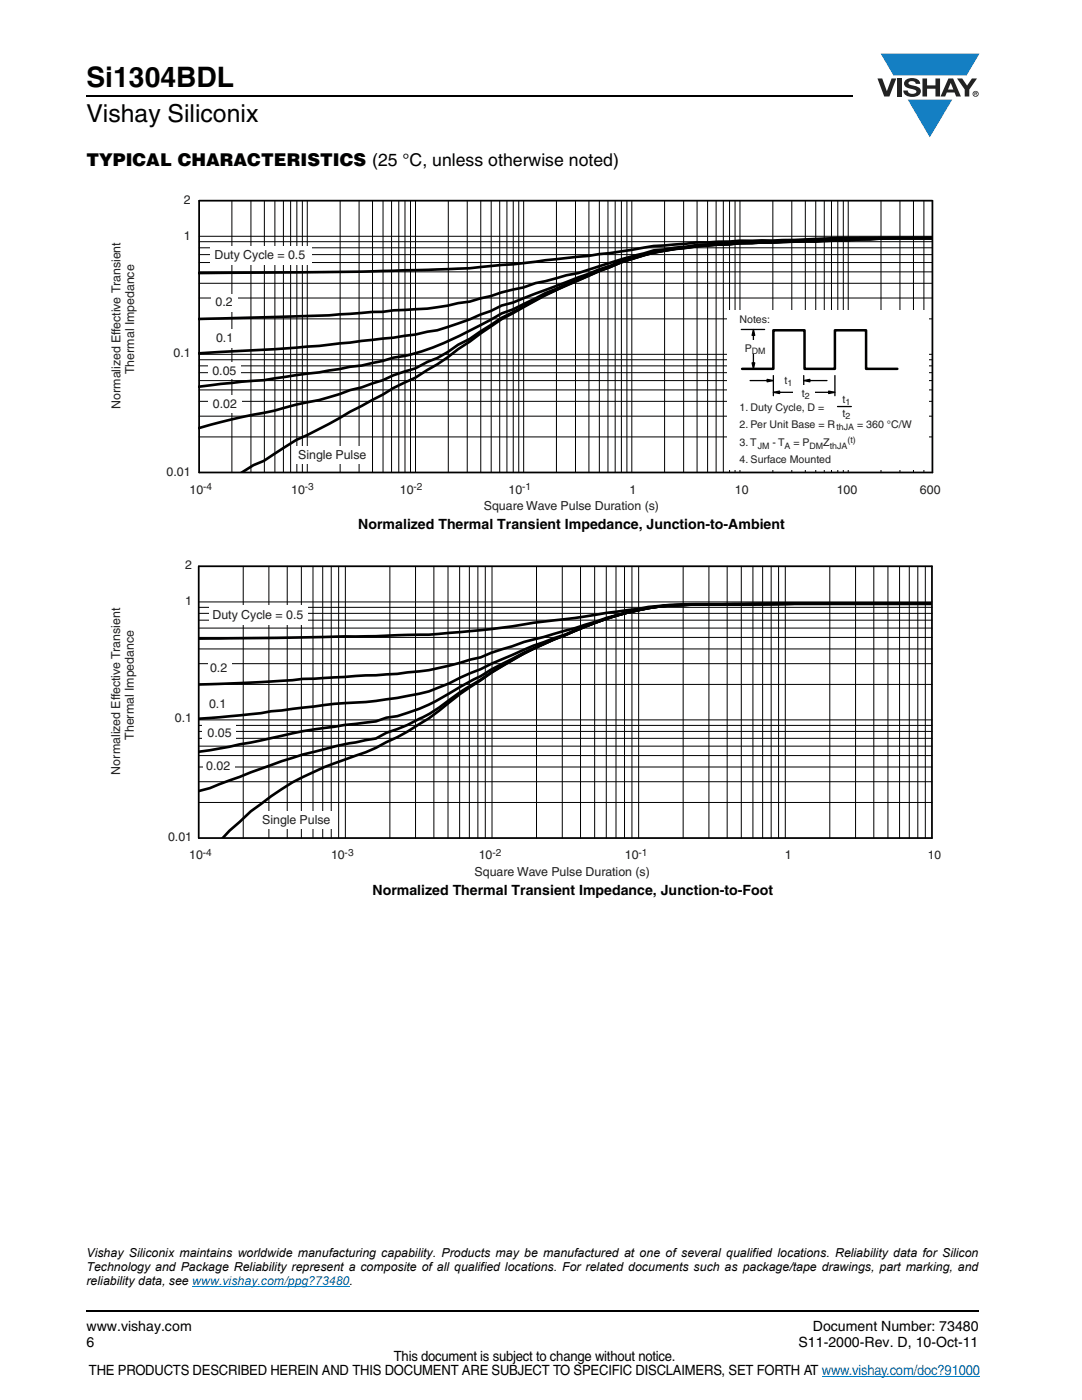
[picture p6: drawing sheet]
<svg xmlns="http://www.w3.org/2000/svg" width="216mm" height="279mm" viewBox="0 0 216 279" stroke-linecap="round" stroke-linejoin="round" font-family="sans-serif">
<path d="M17.1 18.9h.2v.3h-.2zM17.1 261.5h.2v.4h-.2z" fill="#000"/>
<path d="M17.3 19.1h152.9M17.3 261.7h178.1" fill="none" stroke="#000" stroke-width=".36"/>
<path d="M175.1 10.7h20.4v16.7h-20.4z" fill="#fff"/>
<g fill="#147fc3">
<path d="M175.7 10.7h19.7l-2.5 4.4h-1.1h-13.5z"/>
<path d="M181.1 19.9h8.9l-4.5 7.5z"/>
</g>
<g fill="#231f20">
<path d="M175.1 15.7h.9l1 2.5 .9-2.5h.9l-1.3 3.6h-1.1z"/>
<path d="M179 15.7h.9v3.6h-.9z"/>
<path d="M180.7 16a2.1 2.1 0 0 1 2.8 .3l.1 .4h-.9a.79 .79 0 0 0-.7-.5 .79 .79 0 0 0-.7 .4l.2 .3 1 .2a1.08 1.08 0 0 1 1.2 1.1 1.08 1.08 0 0 1-1.1 1.1 1.73 1.73 0 0 1-2.3-1.2h.8a.96 .96 0 0 0 .8 .6 .96 .96 0 0 0 1-.4 1.31 1.31 0 0 0-1.3-.6 1.03 1.03 0 0 1-1-.6 1.03 1.03 0 0 1 .1-1.1z"/>
<path d="M184.1 15.7h.9v1.3h1.7v-1.3h.9v3.6h-.9v-1.6h-1.7v1.6h-.9z"/>
<path d="M191 15.7h1l1 1.4 .9-1.4h1.1l-1.6 2.2v1.4h-.9v-1.4z"/>
<path d="M189.7 16.5l.5 1.4h-1zM189.2 15.7l-1.5 3.6h.9l.3-.8h1.6l.3 .8h.9l-1.5-3.6z"/>
<path d="M194.2 18.7a.46 .46 0 0 1 .9 0 .46 .46 0 0 1-.9 0zM194.1 18.7a.6 .6 0 0 0 1.2 0 .6 .6 0 0 0-1.2 0z"/>
<path d="M194.6 18.5h.2v.2h-.2zM194.4 18.4v.7h.2v-.3l.4 .3-.2-.3 .1-.2v-.2z"/>
</g>
<path d="M38.4 256.7h31.3M164 274.6h31.5" fill="none" stroke="#007ec4" stroke-width=".2"/>
<path d="M21.9 38.6h165.8v63.8h-165.8z" fill="#fff"/>
<path d="M186.1 47.5h-19l-2.2 .5-2.2 .2-6.5 .1a185.1 185.1 0 0 0-19.3 1.1 49.7 49.7 0 0 0-15.2 3.8 179.1 179.1 0 0 0-19.4 8.6l-2.2 .8-4.6 2.5a59 59 0 0 1-14.7 5.9l-2.3 .4a53.5 53.5 0 0 1-8.7 1.8l-6.1 1.1-6.8 .9a51.1 51.1 0 0 1-8.7 1l-8.5 1M186.1 47.5h-14.4l-2.5 .5-15.1 .4a127.9 127.9 0 0 0-24.4 2.1l-5.8 1.6-2.2 1-2.2 .7-17.2 6.6-2.2 .6-2.2 1.1-6.5 2.5-4.1 1.3-4.5 .9a391.8 391.8 0 0 1-40.7 3.6l-2.4 .1M186.1 47.5a203.1 203.1 0 0 0-16.9 .4l-10.7 .2-15.2 .5-4.3 .3-8.6 1.1-7 1.9-8.1 2.6-2.3 .4-4.2 1.2-1.9 .4-2.5 .9-4.3 1-2.2 .7-4.2 1.1-2.3 .3a48.4 48.4 0 0 1-10.6 1.4h-2.3l-2.2 .3-2 .1a399.7 399.7 0 0 1-25.6 1.1l-9 .3M186.1 47.5h-19l-8.6 .4-6.5 .1a250.1 250.1 0 0 0-17.4 .8l-4.2 .3a427.2 427.2 0 0 1-23.5 3.1l-6.8 .7a223.2 223.2 0 0 1-21.6 1.1l-6.3 .2-32.5 .3M39.7 85.4l6.5-1.7 4.4-.9a54.4 54.4 0 0 0 8.6-2.1 47.6 47.6 0 0 0 10.6-2.8l2.4-.6 4.1-1.4 2.2-1 4.3-1.4 2.5-1.3 2-.7 2-1.2 2.1-1.5 2.3-1.2 6.4-4.2 4.3-2.2a75.3 75.3 0 0 1 10.9-5.3l4.2-1.8a62.3 62.3 0 0 1 13.6-4.2l1.2-.2a273.5 273.5 0 0 1 24.2-1.5l2.1-.3 11.1-.3 14.4-.1-10.4 .1-13 .5a430.7 430.7 0 0 0-23.7 1.1 64.6 64.6 0 0 0-13 2.5 151.5 151.5 0 0 0-25.9 12l-12.8 9-4.5 2.7-4.3 2-2.2 1.4-6.5 3.4-4.1 2.4-6.5 3.2-6.5 4.2-2.1 .8-2.1 1.3" fill="none" stroke="#000" stroke-width=".53"/>
<g fill="none" stroke="#000" stroke-width=".2">
<path d="M39.8 59.5h146.3M39.8 56.5h146.3M39.8 54.3h146.3M39.8 48.2h146.3M39.8 47.2h146.3M39.8 50.8h146.3M39.8 49.5h146.3M39.8 52.4h146.3M46.3 40.1v54.2M50.1 40.1v54.2M52.8 40.1v54.2M54.9 40.1v54.2"/>
<path d="M56.6 40.1v54.2M58 40.1v54.2M59.2 40.1v54.2M60.3 40.1v54.2M61.3 40.1v54.2M67.9 40.1v54.2M71.7 40.1v54.2M74.3 40.1v54.2M76.4 40.1v54.2M78.1 40.1v54.2M79.6 40.1v54.2M80.8 40.1v54.2"/>
<path d="M81.9 40.1v54.2M82.9 40.1v54.2M89.5 40.1v54.2M93.2 40.1v54.2M95.9 40.1v54.2M98 40.1v54.2M99.7 40.1v54.2M101.2 40.1v54.2M102.4 40.1v54.2M103.5 40.1v54.2M104.5 40.1v54.2M111 40.1v54.2"/>
<path d="M114.8 40.1v54.2M117.5 40.1v54.2M119.6 40.1v54.2M121.3 40.1v54.2M122.8 40.1v54.2M124 40.1v54.2M125.1 40.1v54.2M126.1 40.1v54.2M132.6 40.1v54.2M136.4 40.1v54.2M139.1 40.1v54.2M141.2 40.1v54.2"/>
<path d="M142.9 40.1v54.2M144.3 40.1v54.2M145.6 40.1v54.2M146.7 40.1v54.2M147.7 40.1v54.2M154.2 40.1v54.2M158 40.1v54.2M160.7 40.1v54.2M162.8 40.1v54.2M164.5 40.1v54.2M165.9 40.1v54.2M167.2 40.1v54.2"/>
<path d="M168.3 40.1v54.2M169.3 40.1v54.2M175.8 40.1v54.2M179.6 40.1v54.2M182.3 40.1v54.2M184.4 40.1v54.2M39.8 77.8h146.3M39.8 76h146.3M39.8 74.4h146.3M39.8 73h146.3M39.8 71.8h146.3M39.8 63.6h146.3"/>
<path d="M39.8 70.7h146.3M39.8 87.2h146.3M39.8 83.1h146.3M39.8 80.1h146.3"/>
</g>
<path d="M39.7 40.1v54.2M39.7 40.1h146.4v54.2h-146.4" fill="none" stroke="#000" stroke-width=".35"/>
<g fill="#fff">
<path d="M42.1 58.6h5.3v3.6h-5.3z"/>
<path d="M40.8 65.7h7.2v3.6h-7.2z"/>
<path d="M41.6 72.4h6.4v3.3h-6.4z"/>
<path d="M41.5 78.9h6.8v3.5h-6.8z"/>
<path d="M58.8 89h15v3.6h-15z"/>
<path d="M41.8 49.2h20.4v3.8h-20.4z"/>
<path d="M145.1 61.9h40.2v31.8h-40.2z"/>
</g>
<g fill="none" stroke="#000" stroke-width=".26">
<path d="M147.9 65.8h4.7M149.7 76h3.7M153.1 75.7l1.2 .3-1.2 .2zM154.3 78.3l1.3-.2v.4zM154.3 75v4M155.2 78.3h3.8M160.4 76l1.2-.3v.5zM160.4 75v2M161.3 76h3.7M162 78.3h3.7M165.4 78.1l1.2 .2-1.2 .2zM166.6 75v4"/>
<path d="M167.1 81.1h2.8"/>
</g>
<path d="M153.1 75.7l1.2 .3-1.2 .2zM154.3 78.3l1.3-.2v.4zM160.4 76l1.2-.3v.5zM165.4 78.1l1.2 .2-1.2 .2z" fill="#000"/>
<g fill="#fff">
<path d="M154.9 74.3h4.2v2.7h-4.2z"/>
<path d="M158.3 77h4.2v2.7h-4.2z"/>
</g>
<path d="M150.1 72.4h.5l-.3 1.2zM150.3 65.8l.3 1.1h-.5z" fill="#000"/>
<path d="M150.1 72.4h.5l-.3 1.2zM150.3 66.6v6.2M150.3 65.8l.3 1.1h-.5z" fill="none" stroke="#000" stroke-width=".26"/>
<path d="M146.9 67.9h6.7v2.7h-6.7z" fill="#fff"/>
<path d="M148.1 73.6h6.2v-7.7h6.2v7.7h6.1v-7.7h6.2v7.7h6.3" fill="none" stroke="#000" stroke-width=".5"/>
<path d="M21.8 111.5h166v63.8h-166z" fill="#fff"/>
<path d="M185.8 120.5h-27.2l-20.9 .2a57.3 57.3 0 0 0-22.9 5.2 83.4 83.4 0 0 0-18.9 9.9 60.2 60.2 0 0 0-8.3 6.1l-2 1.5a53.2 53.2 0 0 1-8.5 4.7 38.9 38.9 0 0 1-8.4 3.5 52.7 52.7 0 0 0-20.9 12.4l-2 1.8-1.2 1.3M185.8 120.5l-43.7 .1a82.9 82.9 0 0 0-13.8 1 66.7 66.7 0 0 0-15.5 5.1 79.3 79.3 0 0 0-16.9 8.9 79.3 79.3 0 0 0-9.3 6.3l-1.9 1.1a37.9 37.9 0 0 1-7.6 3.2l-2.1 1.2a125.4 125.4 0 0 0-27.2 7.6l-5.9 2.3-2.4 .6M185.8 120.5l-43.7 .1a82.1 82.1 0 0 0-13.8 1 64.4 64.4 0 0 0-15.5 5.1 98 98 0 0 0-16.9 8.2l-3.8 2.1a47.8 47.8 0 0 1-12.8 5.9l-2.2 .3-2.1 .8-2 .2a160.6 160.6 0 0 0-18.9 3.1l-8.3 1.7-6.3 1M185.8 120.5l-44.4 .1a55.8 55.8 0 0 0-22.5 3.6l-6.1 2.4a128.7 128.7 0 0 0-16.9 6.9l-4.1 1.7a37.3 37.3 0 0 1-8.1 3.2 90.4 90.4 0 0 1-17 2.1l-12.6 1.4-2 .4-12.6 1.1M185.8 120.5l-37.6 .1a128.8 128.8 0 0 0-18.8 .7l-3.9 .8-4.4 1.2-6.3 2a235.9 235.9 0 0 0-16.8 5l-2.1 .9-6.3 1.6a64.1 64.1 0 0 1-12.5 1.8l-16.7 .9a269.9 269.9 0 0 1-20.9 1.1M185.8 120.5h-35.5a228.1 228.1 0 0 0-18.9 .4l-10.3 1.4-6.3 1-8.3 1a189.5 189.5 0 0 1-29.4 2.6l-37.6 .5" fill="none" stroke="#000" stroke-width=".53"/>
<g fill="none" stroke="#000" stroke-width=".2">
<path d="M48.5 113v54.3M53.7 113v54.3M57.3 113v54.3M60.1 113v54.3M62.5 113v54.3M64.4 113v54.3M66.1 113v54.3M67.6 113v54.3M68.9 113v54.2M77.8 113v54.3M82.9 113v54.3M86.6 113v54.3"/>
<path d="M89.4 113v54.3M91.7 113v54.3M93.7 113v54.3M95.4 113v54.3M96.8 113v54.3M98.2 113v54.3M107.1 113v54.3M112.2 113v54.3M115.8 113v54.3M118.7 113v54.3M121 113v54.3M122.9 113v54.3"/>
<path d="M124.6 113v54.3M126.1 113v54.3M127.4 113v54.3M136.3 113v54.3M141.5 113v54.3M145.1 113v54.3M147.9 113v54.3M150.2 113v54.3M152.2 113v54.3M153.9 113v54.3M155.4 113v54.3M156.7 113v54.3"/>
<path d="M165.6 113v54.3M170.7 113v54.3M174.4 113v54.3M177.2 113v54.3M179.5 113v54.3M181.4 113v54.3M183.1 113v54.3M184.6 113v54.3M39.7 136.6h146.3M39.7 132.5h146.3M39.7 129.5h146.3M39.7 127.2h146.3"/>
<path d="M39.7 121.2h146.3M39.7 120.1h146.3M39.7 123.8h146.3M39.7 122.4h146.3M39.7 125.3h146.3M39.7 156h146.3M39.7 153.1h146.3M39.7 150.8h146.3M39.7 148.9h146.3M39.7 147.4h146.3M39.7 146h146.3M39.7 144.8h146.3"/>
<path d="M39.7 143.7h146.3M39.7 160.2h146.3"/>
</g>
<path d="M39.7 113v54.3h146.3v-54.3M39.7 113h146.3" fill="none" stroke="#000" stroke-width=".35"/>
<g fill="#fff">
<path d="M41.5 131.7h4.7v3.4h-4.7z"/>
<path d="M40.3 144.5h6.7v3.2h-6.7z"/>
<path d="M40.5 151.2h6.2v3.4h-6.2z"/>
<path d="M51.4 162h15.5v3.4h-15.5z"/>
<path d="M41.7 120.7h19.8v4h-19.8z"/>
</g>
<text font-size="5.6" x="17.3" y="17.4">Si1304BDL</text>
<text font-size="4.9" x="17.3" y="24.4">Vishay Siliconix</text>
<text font-size="3.5" x="17.3" y="33">TYPICAL CHARACTERISTICS (25 °C, unless otherwise noted)</text>
<g font-size="2.8">
<text x="71.5" y="105.6">Normalized Thermal Transient Impedance, Junction-to-Ambient</text>
<text x="74.3" y="178.7">Normalized Thermal Transient Impedance, Junction-to-Foot</text>
<text x="17.3" y="265.6">www.vishay.com</text>
<text x="17.3" y="268.8">6</text>
<text x="159.3" y="268.8">S11-2000-Rev. D, 10-Oct-11</text>
<text x="162.2" y="265.6">Document Number: 73480</text>
<text x="17.8" y="274.4">THE PRODUCTS DESCRIBED HEREIN AND THIS DOCUMENT ARE SUBJECT TO SPECIFIC DISCLAIMERS, SET FORTH AT www.vishay.com/doc?91000</text>
<text x="78.6" y="271.6">This document is subject to change without notice.</text>
</g>
<g font-size="2.5" fill="#231f20">
<text x="36.7" y="40.7">2</text>
<text x="36.7" y="47.9">1</text>
<text x="42.8" y="51.7">Duty Cycle = 0.5</text>
<text x="43" y="61.2">0.2</text>
<text x="34.6" y="71.2">0.1</text>
<text x="43.1" y="68.2">0.1</text>
<text x="26.7" y="74.7" transform="rotate(-90 26.7 74.7)">Thermal Impedance</text>
<text x="42.4" y="74.9">0.05</text>
<text x="24" y="81.6" transform="rotate(-90 24 81.6)">Normalized Effective Transient</text>
<text x="42.5" y="81.4">0.02</text>
<text x="33.3" y="94.9">0.01</text>
<text x="59.5" y="91.5">Single Pulse</text>
<text x="37.8" y="98.5">10</text>
<text x="58.1" y="98.5">10</text>
<text x="79.8" y="98.5">10</text>
<text x="96.6" y="101.8">Square Wave Pulse Duration (s)</text>
<text x="101.5" y="98.5">10</text>
<text x="125.6" y="98.5">1</text>
<text x="146.6" y="98.5">10</text>
<text x="167" y="98.5">100</text>
<text x="183.6" y="98.5">600</text>
<text x="37" y="113.6">2</text>
<text x="37" y="120.8">1</text>
<text x="42.4" y="123.6">Duty Cycle = 0.5</text>
<text x="41.9" y="134.2">0.2</text>
<text x="41.7" y="141.3">0.1</text>
<text x="26.7" y="147.6" transform="rotate(-90 26.7 147.6)">Thermal Impedance</text>
<text x="34.9" y="144.1">0.1</text>
<text x="41.4" y="147">0.05</text>
<text x="24" y="154.6" transform="rotate(-90 24 154.6)">Normalized Effective Transient</text>
<text x="41.2" y="153.7">0.02</text>
<text x="33.5" y="167.9">0.01</text>
<text x="52.3" y="164.5">Single Pulse</text>
<text x="37.8" y="171.5">10</text>
<text x="66.1" y="171.5">10</text>
<text x="95.5" y="171.5">10</text>
<text x="124.7" y="171.5">10</text>
<text x="156.6" y="171.5">1</text>
<text x="94.7" y="174.8">Square Wave Pulse Duration (s)</text>
</g>
<g font-size="2.5">
<text x="17.3" y="250.8">Vishay Siliconix maintains worldwide manufacturing capability. Products may be manufactured at one of several qualified locations. Reliability data for Silicon</text>
<text x="17.3" y="253.6">Technology and Package Reliability represent a composite of all qualified locations. For related documents such as package/tape drawings, part marking, and</text>
<text x="17.3" y="256.5">reliability data, see www.vishay.com/ppg?73480.</text>
</g>
<text font-size="2.4" fill="#231f20" x="185.1" y="171.4">10</text>
<g font-size="2.1" fill="#231f20">
<text x="147.6" y="64.5">Notes:</text>
<text x="148.6" y="70.2">P</text>
<text x="156.5" y="76.6">t</text>
<text x="147.6" y="82.1">1. Duty Cycle, D =</text>
<text x="160" y="79.2">t</text>
<text x="168.1" y="80.4">t</text>
<text x="168.1" y="83.3">t</text>
<text x="147.6" y="85.4">2. Per Unit Base = R</text>
<text x="147.6" y="89.1">3. T</text>
<text x="154.1" y="89.1">- T</text>
<text x="158.3" y="89.1">= P</text>
<text x="164.3" y="89.1">Z</text>
<text x="171" y="85.4">= 360 °C/W</text>
<text x="147.6" y="92.5">4. Surface Mounted</text>
</g>
<g font-size="2" fill="#231f20">
<text x="40.5" y="97.8">-4</text>
<text x="60.9" y="97.8">-3</text>
<text x="82.5" y="97.8">-2</text>
<text x="104.2" y="97.8">-1</text>
<text x="40.5" y="170.8">-4</text>
<text x="68.8" y="170.8">-3</text>
<text x="98.3" y="170.8">-2</text>
<text x="127.4" y="170.8">-1</text>
</g>
<g font-size="1.8" fill="#231f20">
<text x="150" y="70.7">DM</text>
<text x="157.1" y="77">1</text>
<text x="160.6" y="79.7">2</text>
<text x="168.7" y="80.9">1</text>
<text x="168.7" y="83.7">2</text>
<text x="151.2" y="89.6">JM</text>
<text x="156.5" y="89.6">A</text>
<text x="161.5" y="89.6">DM</text>
<text x="165.6" y="89.6">thJA</text>
<text x="166.9" y="85.8">thJA</text>
<text x="169.1" y="88.5">(t)</text>
</g>
</svg>
